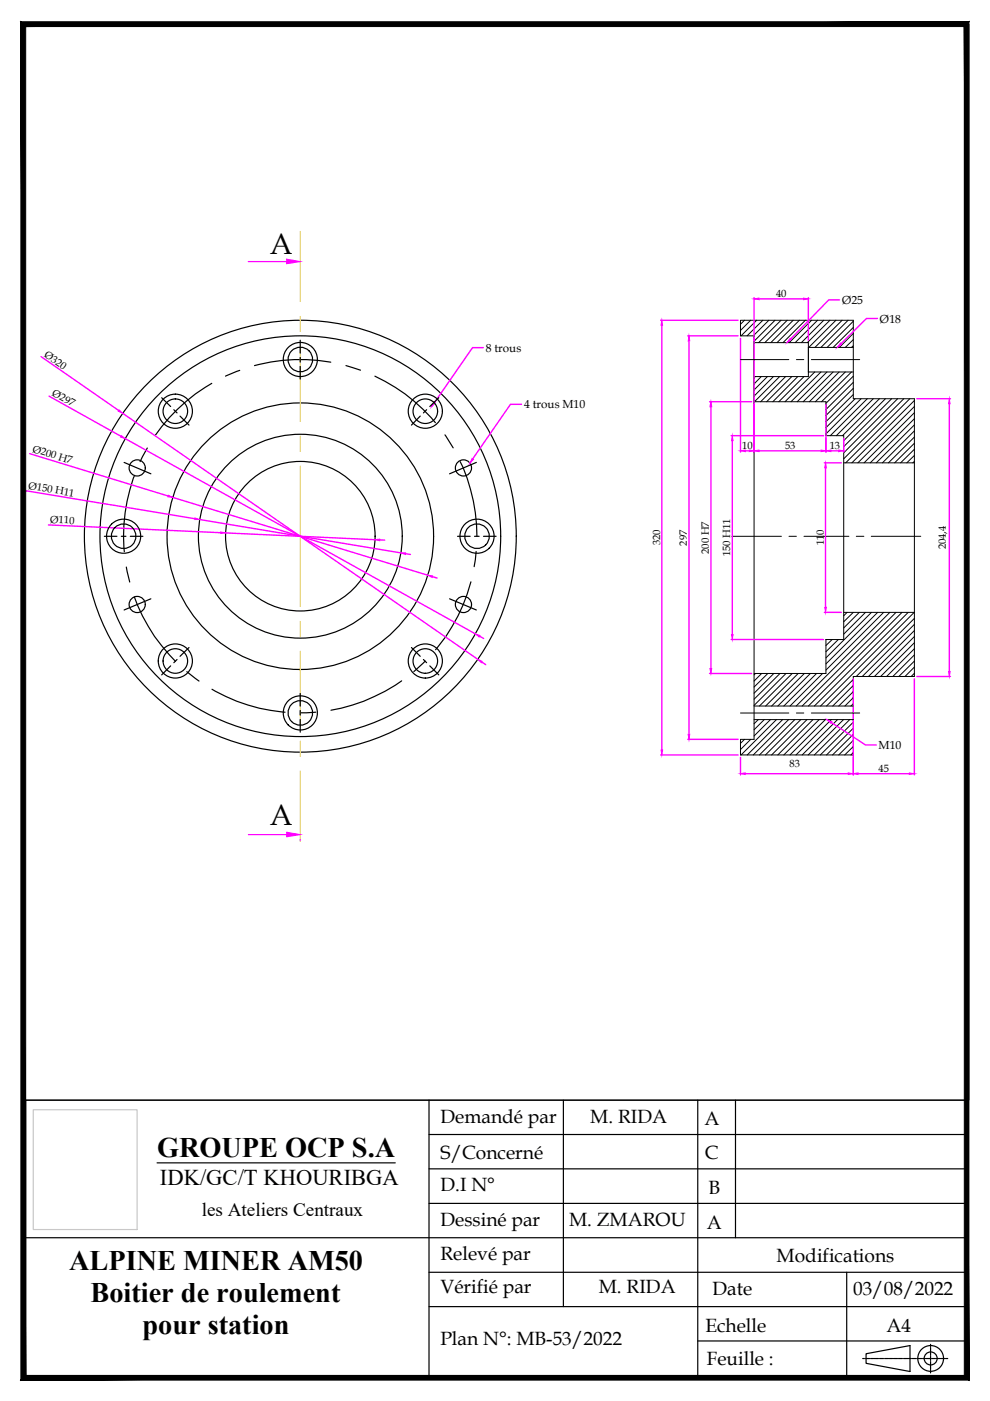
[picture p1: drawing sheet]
<svg xmlns="http://www.w3.org/2000/svg" width="210mm" height="297mm" viewBox="0 0 210 297" stroke-linecap="round" stroke-linejoin="round" font-family="sans-serif">
<!-- layer: hachure -->
<g fill="none" stroke="#000" stroke-width=".21">
<path d="M157.8 67.9l-.8 .8M159.2 67.9l-2.2 2.2M160.1 79.8l-.2 .3M160.4 67.9l-3.3 3.3M161.4 79.8l-1.5 1.6M161.7 67.9l-3.3 3.3M162.7 79.8l-2.8 2.9M163 67.9l-3.3 3.3M164 79.8l-4.1 4.2M164.3 67.9l-4.4 4.4M165.3 79.8l-5.3 5.4M165.6 67.9l-4.7 4.7"/>
<path d="M166.6 79.8l-5.3 5.4M166.9 67.9l-4.7 4.7M167.9 79.8l-5.4 5.4M168.2 67.9l-4.8 4.7M169.1 79.8l-5.2 5.4M169.5 67.9l-4.8 4.7M170.5 79.8l-5.4 5.4M170.8 67.9l-4.8 4.7M171.5 78.9h-.1M172.1 67.9l-4.8 4.7M172.7 78.9l-6.3 6.3M173.3 67.9l-4.7 4.7"/>
<path d="M174.1 78.9l-6.4 6.3M174.7 67.9l-4.8 4.7M175.3 78.9l-6.3 6.3M176 67.9l-4.8 4.7M176.6 78.9l-6.3 6.3M177.2 67.9l-5.7 5.8M177.9 78.9l-6.3 6.3M178.5 67.9l-5.7 5.8M179.2 78.9l-6.3 6.3M179.8 67.9l-5.7 5.8M180.5 78.9l-6.3 6.3M180.9 68.1l-5.5 5.6"/>
<path d="M180.9 69.4l-4.3 4.3M180.9 70.7l-2.9 3M180.9 72l-1.7 1.7M180.9 73.3l-.4 .4M180.9 79.8l-5.8 5.7M180.9 81.1l-5.8 5.7M180.9 82.3l-5.8 5.8M180.9 83.7l-5.8 5.7M181.3 84.5l-6.2 6.2M182.6 84.5l-7.5 7.5M183.9 84.5l-7.8 7.9M185.2 84.5l-7.9 7.9"/>
<path d="M186.5 84.5l-7.9 7.9M187.7 84.5l-8.8 8.9M189 84.5l-10.1 10.2M190.3 84.5l-11.4 11.5M191.6 84.5l-12.7 12.8M192.9 84.5l-13.6 13.6M193.9 84.9l-13.3 13.2M193.9 86.2l-12 11.9M193.9 87.5l-10.7 10.6M193.9 88.8l-9.4 9.3M193.9 90.1l-8.1 8M193.9 91.4l-6.8 6.7"/>
<path d="M193.9 92.7l-5.5 5.4M193.9 94l-4.2 4.1M193.9 95.3l-2.9 2.8M193.9 96.6l-1.6 1.5M193.9 97.8l-.4 .3M175.1 135.6h.1M176.4 135.6l-1.3 1.3M177.7 135.6l-2.6 2.6M179.6 129.8l-.7 .8M180.9 129.8l-2 2M182.2 129.8l-3.3 3.3M183.5 129.8l-4.6 4.7"/>
<path d="M184.8 129.8l-9.7 9.7M186.1 129.8l-11 11M187.4 129.8l-12.3 12.3M188.7 129.8l-19.9 19.9M190 129.8l-19.9 19.9M191.2 129.8l-19.8 19.9M192.6 129.8l-19.9 19.9M193.8 129.8l-19.8 19.9M193.9 131.1l-12.3 12.3M193.9 132.4l-11.1 11M193.9 133.7l-9.8 9.7M193.9 135l-8.5 8.4"/>
<path d="M193.9 136.3l-7.2 7.1M193.9 137.5l-5.9 5.9M193.9 138.9l-4.6 4.5M157.8 156.8l-.8 .8M159.2 156.8l-2.2 2.1M160.2 142.8l-.3 .3M160.8 152.6l-.9 .9M161.5 142.8l-1.6 1.6M162 152.6l-2.1 2.1M162.8 142.8l-2.9 2.9M163.4 152.6l-3.5 3.4M164.1 142.8l-4.2 4.2"/>
<path d="M164.6 152.6l-7.5 7.5M165.4 142.8l-5.5 5.5M165.9 152.6l-7.5 7.5M166.7 142.8l-6.8 6.8M167.2 152.6l-7.5 7.5M168 142.8l-7 6.9M168.5 152.6l-7.5 7.5M169.2 142.8l-6.9 6.9M169.8 152.6l-7.5 7.5M170.5 142.8l-6.9 6.9M171.1 152.6l-7.5 7.5M171.8 142.8l-6.9 6.9"/>
<path d="M172.4 152.6l-7.5 7.5M173.1 142.8l-6.9 6.9M173.7 152.6l-7.5 7.5M174.4 142.8l-6.9 6.9M175 152.6l-7.5 7.5M176.3 152.6l-7.5 7.5M177.6 152.6l-7.5 7.5M178.8 152.6l-7.4 7.5M180.2 152.6l-7.5 7.5M180.9 144.1l-5.7 5.6M180.9 145.3l-4.3 4.4M180.9 146.6l-3.1 3.1"/>
<path d="M180.9 147.9l-1.8 1.8M180.9 149.2l-.5 .5M180.9 153.1l-7 7M180.9 154.4l-5.7 5.7M180.9 155.7l-4.4 4.4M180.9 157l-3.1 3.1M180.9 158.3l-1.8 1.8M180.9 159.6l-.5 .5M193.9 140.2l-3.3 3.2M193.9 141.4l-2 2M193.9 142.7l-.7 .7"/>
</g>
<!-- layer: fin -->
<path d="M157 67.9h23.9v16.6h13v58.9h-13v16.7h-23.9v-3.3h2.9v-85.6h-2.9zM159.9 72.6h11.5v1.1h9.5M180.9 78.9h-9.5v.9h-11.5M159.9 85.2h15.2v7.2h3.8v43.2h-3.8v7.2h-15.2M178.9 98.1h15M178.9 129.8h15M159.9 149.7h21M159.9 152.6h21" fill="none" stroke="#000" stroke-width=".21"/>
<!-- layer: axe -->
<path d="M157 76.2h10.2M168.9 76.2h1.5M172 76.2h10.3M155.2 113.7h10.5M167.3 113.7h1.6M170.5 113.7h9.5M181.6 113.7h1.6M184.7 113.7h10.5M157 151.2h10.2M168.9 151.2h1.5M172 151.2h10.3" fill="none" stroke="#000" stroke-width=".21"/>
<!-- layer: fort -->
<g fill="none" stroke="#f0f" stroke-width=".3">
<path d="M8.7 75.6l16.5 11.4M102.5 73.7h-2.3l-8 11.6M140.1 67.9h16.4M140.3 69v90M145.8 71.2h10.7M146.1 72.3v83.4M157 71.8v24M159.9 63.1v32.7M160.9 63.4h9.5M171.4 63.1v9M178 63.6h-2.3l-8 8.2M186 67.5h-2.3l-5.4 5.4"/>
<path d="M6.3 96.2l29.3 9M10.4 84l15.2 8.5M26 87.6l75.3 52.2M26.6 93l74.1 41.4M110.6 85.7h-2.4l-8 11.6M150.4 85.2h9M150.7 86.2v55.5M155 92.4h19.6M155.3 93.4v41.1M158 95.6h.9M160.9 95.6h13.2M174.8 98.1h3.6"/>
<path d="M175 99.2v29.6M175.1 85.7v10.1M176.2 95.6h1.6M178.9 92.9v2.9M194.4 84.5h7.1M201.3 85.6v56.8M5.5 104.1l35.8 5.9M10.3 111.3l36.5 1.6M36.6 105.5l54.1 16.5M42.4 110.2l42.5 7M47.8 113l31.7 1.4M80.5 114.5h1.1"/>
<path d="M86 117.4l1 .2M91.7 122.3l1 .3M101.7 134.9l.9 .5M155 135.6h19.6M174.8 129.8h3.6M102.1 140.3l.9 .6M145.8 156.8h10.7M150.4 142.8h9M176.3 153.2l7.2 4.7h2.3M180.9 143.9v20.4M193.9 143.9v20.4M194.4 143.4h7.1"/>
<path d="M140.1 160.1h16.4M157 160.6v3.7M158 164h21.9M181.9 164h10.9"/>
</g>
<g fill="#f0f" stroke="#f0f" stroke-width=".21">
<path d="M201.1 142.4h.4l-.2 1z"/>
<path d="M201.3 84.5l.2 1.1h-.4z"/>
<path d="M174.9 128.8h.3l-.2 1z"/>
<path d="M175 98.1l.2 1.1h-.3z"/>
<path d="M155.3 92.4l.1 1h-.3z"/>
<path d="M155.1 134.5h.3l-.1 1.1z"/>
<path d="M150.5 141.7h.4l-.2 1.1z"/>
<path d="M150.7 85.2l.2 1h-.4z"/>
<path d="M145.9 155.7h.3l-.1 1.1z"/>
<path d="M146.1 71.2l.1 1.1h-.3z"/>
<path d="M140.3 67.9l.2 1.1h-.3z"/>
<path d="M140.2 159h.3l-.2 1.1z"/>
<path d="M159.9 95.6l1-.2v.4z"/>
<path d="M174.1 95.4l1 .2-1 .2z"/>
<path d="M175.1 95.6l1.1-.2v.4z"/>
<path d="M177.8 95.4l1.1 .2-1.1 .2z"/>
<path d="M157 164l1-.1v.3z"/>
<path d="M179.9 163.9l1 .1-1 .2z"/>
<path d="M180.9 164l1-.1v.3z"/>
<path d="M192.8 163.9l1.1 .1-1.1 .2z"/>
<path d="M158.9 95.4l1 .2-1 .2z"/>
<path d="M157 95.6l1-.2v.4z"/>
<path d="M167.5 71.7l.3 .3-.9 .6z"/>
<path d="M178.2 72.7l.3 .3-1 .7z"/>
<path d="M170.4 63.2l1 .2-1 .1z"/>
<path d="M159.9 63.4l1-.2v.3z"/>
<path d="M84.9 117.2h1.1v.4z"/>
<path d="M41.3 109.8l1.1 .4h-1.1z"/>
<path d="M79.5 114.4l1-.1v.3z"/>
<path d="M46.8 112.8l1 .2-1 .1z"/>
<path d="M92 85.2l.3 .2-.8 .8z"/>
<path d="M100.1 97.2l.3 .2-.8 .9z"/>
<path d="M175.3 152.6l1.1 .4-.2 .4z"/>
<path d="M101.3 139.8l.9 .4-.1 .3z"/>
<path d="M25.3 86.9l.7 .7-1-.4z"/>
<path d="M100.7 134.4l1.1 .3-.2 .3z"/>
<path d="M25.7 92.4l.9 .6-1-.3z"/>
<path d="M90.7 122l1 .1-.1 .3z"/>
<path d="M35.7 105l.9 .5-1-.2z"/>
</g>
<!-- layer: 0 -->
<g fill="none" stroke="#000" stroke-width=".25">
<path d="M171.4 73.7v5.2M5.4 233.3h199.5v58.3h-199.5zM91 233.3v58.3M119.5 233.3v43.7M147.9 233.3v58.3M155.9 233.3v29.1M33.3 246.5h50.5M91 240.5h113.9M91 247.8h113.9M91 255.1h113.9M5.4 262.4h199.5M91 269.7h113.9"/>
<path d="M91 277h113.9M179.5 269.7v21.9M147.9 284.3h57M183.6 287l9.3-1.7v5.5l-9.3-1.7z"/>
<circle cx="63.7" cy="76.2" r="3.6"/>
<circle cx="63.7" cy="76.2" r="2.6"/>
<circle cx="37.2" cy="87.2" r="3.6"/>
<circle cx="37.2" cy="87.2" r="2.6"/>
<circle cx="90.2" cy="87.2" r="3.6"/>
<circle cx="90.2" cy="87.2" r="2.6"/>
<circle cx="26.2" cy="113.7" r="2.6"/>
<circle cx="26.2" cy="113.7" r="3.6"/>
<circle cx="101.1" cy="113.7" r="3.6"/>
<circle cx="101.1" cy="113.7" r="2.6"/>
<circle cx="37.2" cy="140.1" r="2.6"/>
<circle cx="37.2" cy="140.1" r="3.6"/>
<circle cx="63.7" cy="151.2" r="2.6"/>
<circle cx="63.7" cy="151.2" r="3.6"/>
<circle cx="90.2" cy="140.1" r="2.6"/>
<circle cx="90.2" cy="140.1" r="3.6"/>
<circle cx="197.3" cy="288" r="2.73"/>
<circle cx="197.3" cy="288" r="1.38"/>
</g>
<!-- layer: detail -->
<g fill="none" stroke="#000" stroke-width=".25">
<path d="M50.8 78.5l-3 1.3M63.7 72.1v2.7M63.7 75.8v1M63.7 77.7v2.6M70.1 76.8a37 37 0 0 0-16.1 .7M73.3 77.5l3.1 1M79.5 79.8a36.1 36.1 0 0 1 12.8 9.8M26.3 98l5.7 2.5M31.2 95l-1.5 2.9M34.3 84.3l1.9 1.9M36.9 86.9l.6 .6M38.2 88.2l1.9 1.9"/>
<path d="M44.9 81.3a37.3 37.3 0 0 0-11.9 10.9M89.1 88.2l-1.9 1.9M90.5 86.9l-.7 .6M93 84.3l-1.9 1.9M94.3 92.2l1.8 2.8M97.6 97.9a37.2 37.2 0 0 1 3.5 15.8M101 98l-5.7 2.5M22.1 113.7h2.7M25.7 113.7h1M27.6 113.7h2.7M28.5 100.9a36.4 36.4 0 0 0-2.1 16.1M97 113.7h2.7"/>
<path d="M100.6 113.7h1M101 116.9l-.5 3.2M102.5 113.7h2.7M26.8 120.2l.7 3.2M28.5 126.5a37.3 37.3 0 0 0 8.7 13.7M32 127l-5.7 2.3M37.5 139.8l-.6 .7M40.1 137.3l-1.9 1.8M87.2 137.3l1.9 1.8M89.8 139.8l.7 .7M95.3 127l5.7 2.3M99.9 123.4a36.8 36.8 0 0 1-7.5 14.4"/>
<path d="M36.2 141.2l-1.9 1.9M39.6 142.4l2.6 2M44.9 146.1a36.8 36.8 0 0 0 15.5 4.9M63.7 147v2.7M63.7 150.7v.9M63.7 152.6v2.6M67 151l-3.3 .1M85.2 144.4a38.2 38.2 0 0 1-15 6.2M90.2 140.2l-2.5 2.2M91.1 141.2l1.9 1.9"/>
<circle cx="29.1" cy="99.2" r="1.71"/>
<circle cx="98.3" cy="99.2" r="1.71"/>
<circle cx="63.7" cy="113.7" r="45.8"/>
<circle cx="63.7" cy="113.7" r="42.5"/>
<circle cx="63.7" cy="113.7" r="28.3"/>
<circle cx="63.7" cy="113.7" r="21.6"/>
<circle cx="63.7" cy="113.7" r="15.9"/>
<circle cx="29.1" cy="128.2" r="1.71"/>
<circle cx="98.3" cy="128.2" r="1.71"/>
</g>
<path d="M63.7 49.1v14.8M63.7 67.1v3.2M63.7 73.4v15.9M63.7 92.5v3.2M63.7 98.8v29.8M63.7 131.7v3.2M63.7 138.1v15.9M63.7 157.1v3.2M63.7 163.5v14.9" fill="none" stroke="#f8d731" stroke-width=".25"/>
<path d="M52.6 55.5h8.2M52.6 177h8.2M63.7 178v.2" fill="none" stroke="#f0f" stroke-width=".25"/>
<g fill="#f0f" stroke="#f0f" stroke-width=".21">
<path d="M60.8 176.4l2.9 .6-2.9 .4z"/>
<path d="M60.8 54.9l2.9 .6-2.9 .4z"/>
</g>
<!-- layer: format -->
<path d="M4.4 4.6l1 1 200-1zM5.4 5.6l200-1-.9 1zM205.4 4.6l-.9 1 .9 287zM204.5 5.6l.9 287-.9-1zM4.4 292.6h201l-.9-1zM4.4 292.6l1-1h199.1zM4.4 4.6v288l1-1zM4.4 4.6l1 1v286z" fill="#000" stroke="#000" stroke-width=".21"/>
<!-- layer: fort -->
<path d="M4.9 5.1h200.5v228.2h-200.5z" fill="none" stroke="#000" stroke-width=".21"/>
<!-- layer: format -->
<g fill="none" stroke="#000" stroke-width=".25">
<path d="M182.9 288h.3M183.4 288h.1M183.6 288h.7M184.3 288h.2M184.6 288h.6M185.4 288h.1M185.6 288h.7M186.4 288h.1M186.6 288h.7M187.4 288h.1M187.6 288h.6M188.4 288h.1"/>
<path d="M188.6 288h.7M189.4 288h.1M189.6 288h.7M190.4 288h.1M190.6 288h.6M191.4 288h.1M191.6 288h.7M192.3 288h.2M192.6 288h.6M193.4 288h.1M193.6 288h.7M194.4 288h.1"/>
<path d="M194.6 288h.7M195.4 288h.1M195.6 288h.6M196.4 288h.1M196.6 288h.7M197.3 285v.4M197.3 285.5v.1M197.3 285.7v.7M197.3 286.5v.1M197.3 286.7v.7M197.3 287.5v.1M197.3 287.7v.7"/>
<path d="M197.3 288.5v.1M197.3 288.7v.7M197.3 289.5v.1M197.3 289.7v.7M197.3 290.5v.1M197.3 290.7v.4M197.4 288h.1M197.6 288h.7M198.4 288h.1M198.6 288h.6M199.4 288h.1M199.6 288h.7"/>
<path d="M200.3 288h.2M200.6 288h.3"/>
</g>
<!-- layer: 0 -->
<path d="M7.1 235.3h22v25.4h-22z" fill="none" stroke="#c7c8ca" stroke-width=".25"/>
<g font-size="6.2">
<text x="57.2" y="53.9">A</text>
<text x="57.2" y="175">A</text>
</g>
<g font-size="6">
<text x="33.3" y="245.2">GROUPE OCP S.A</text>
<text x="14.7" y="269.2">ALPINE MINER AM50</text>
<text x="19.2" y="276">Boitier de roulement</text>
<text x="30.2" y="282.7">pour station</text>
</g>
<text font-size="4.8" x="33.9" y="251.3">IDK/GC/T KHOURIBGA</text>
<g font-size="4.1">
<text x="93.4" y="238">Demandé par</text>
<text x="125.2" y="238">M. RIDA</text>
<text x="149.4" y="238.5">A</text>
<text x="93.4" y="245.7">S/Concerné</text>
<text x="149.5" y="245.8">C</text>
<text x="42.8" y="257.8">les Ateliers Centraux</text>
<text x="93.4" y="252.6">D.I N°</text>
<text x="150.2" y="253.1">B</text>
<text x="93.4" y="259.8">Dessiné par</text>
<text x="120.7" y="259.8">M. ZMAROU</text>
<text x="149.8" y="260.6">A</text>
<text x="93.4" y="267.2">Relevé par</text>
<text x="164.7" y="267.6">Modifications</text>
<text x="93.4" y="274.2">Vérifié par</text>
<text x="127" y="274.2">M. RIDA</text>
<text x="151" y="274.5">Date</text>
<text x="180.9" y="274.5">03/08/2022</text>
<text x="93.4" y="285.1">Plan N°: MB-53/2022</text>
<text x="149.5" y="282.5">Echelle</text>
<text x="187.9" y="282.5">A4</text>
<text x="149.8" y="289.4">Feuille :</text>
</g>
<g font-size="2.5">
<text x="178.5" y="64.5">Ø25</text>
<text x="186.5" y="68.4">Ø18</text>
<text x="103" y="74.5">8 trous</text>
<text x="111.1" y="86.6">4 trous M10</text>
<text x="186.3" y="158.8">M10</text>
</g>
<g font-size="2.2">
<text x="164.5" y="62.9">40</text>
<text x="9.2" y="75.4" transform="rotate(35 9.2 75.4)">Ø320</text>
<text x="10.9" y="83.7" transform="rotate(29 10.9 83.7)">Ø297</text>
<text x="6.7" y="95.8" transform="rotate(17 6.7 95.8)">Ø200 H7</text>
<text x="157.3" y="95.2">10</text>
<text x="166.4" y="95.2">53</text>
<text x="175.9" y="95.2">13</text>
<text x="5.9" y="103.6" transform="rotate(9 5.9 103.6)">Ø150 H11</text>
<text x="10.6" y="110.8" transform="rotate(3 10.6 110.8)">Ø110</text>
<text x="139.9" y="115.7" transform="rotate(-90 139.9 115.7)">320</text>
<text x="145.7" y="115.7" transform="rotate(-90 145.7 115.7)">297</text>
<text x="150.3" y="117.4" transform="rotate(-90 150.3 117.4)">200 H7</text>
<text x="154.8" y="117.9" transform="rotate(-90 154.8 117.9)">150 H11</text>
<text x="174.7" y="115.7" transform="rotate(-90 174.7 115.7)">110</text>
<text x="200.6" y="116.5" transform="rotate(-90 200.6 116.5)">204,4</text>
<text x="167.4" y="162.7">83</text>
<text x="186.3" y="163.6">45</text>
</g>
</svg>
